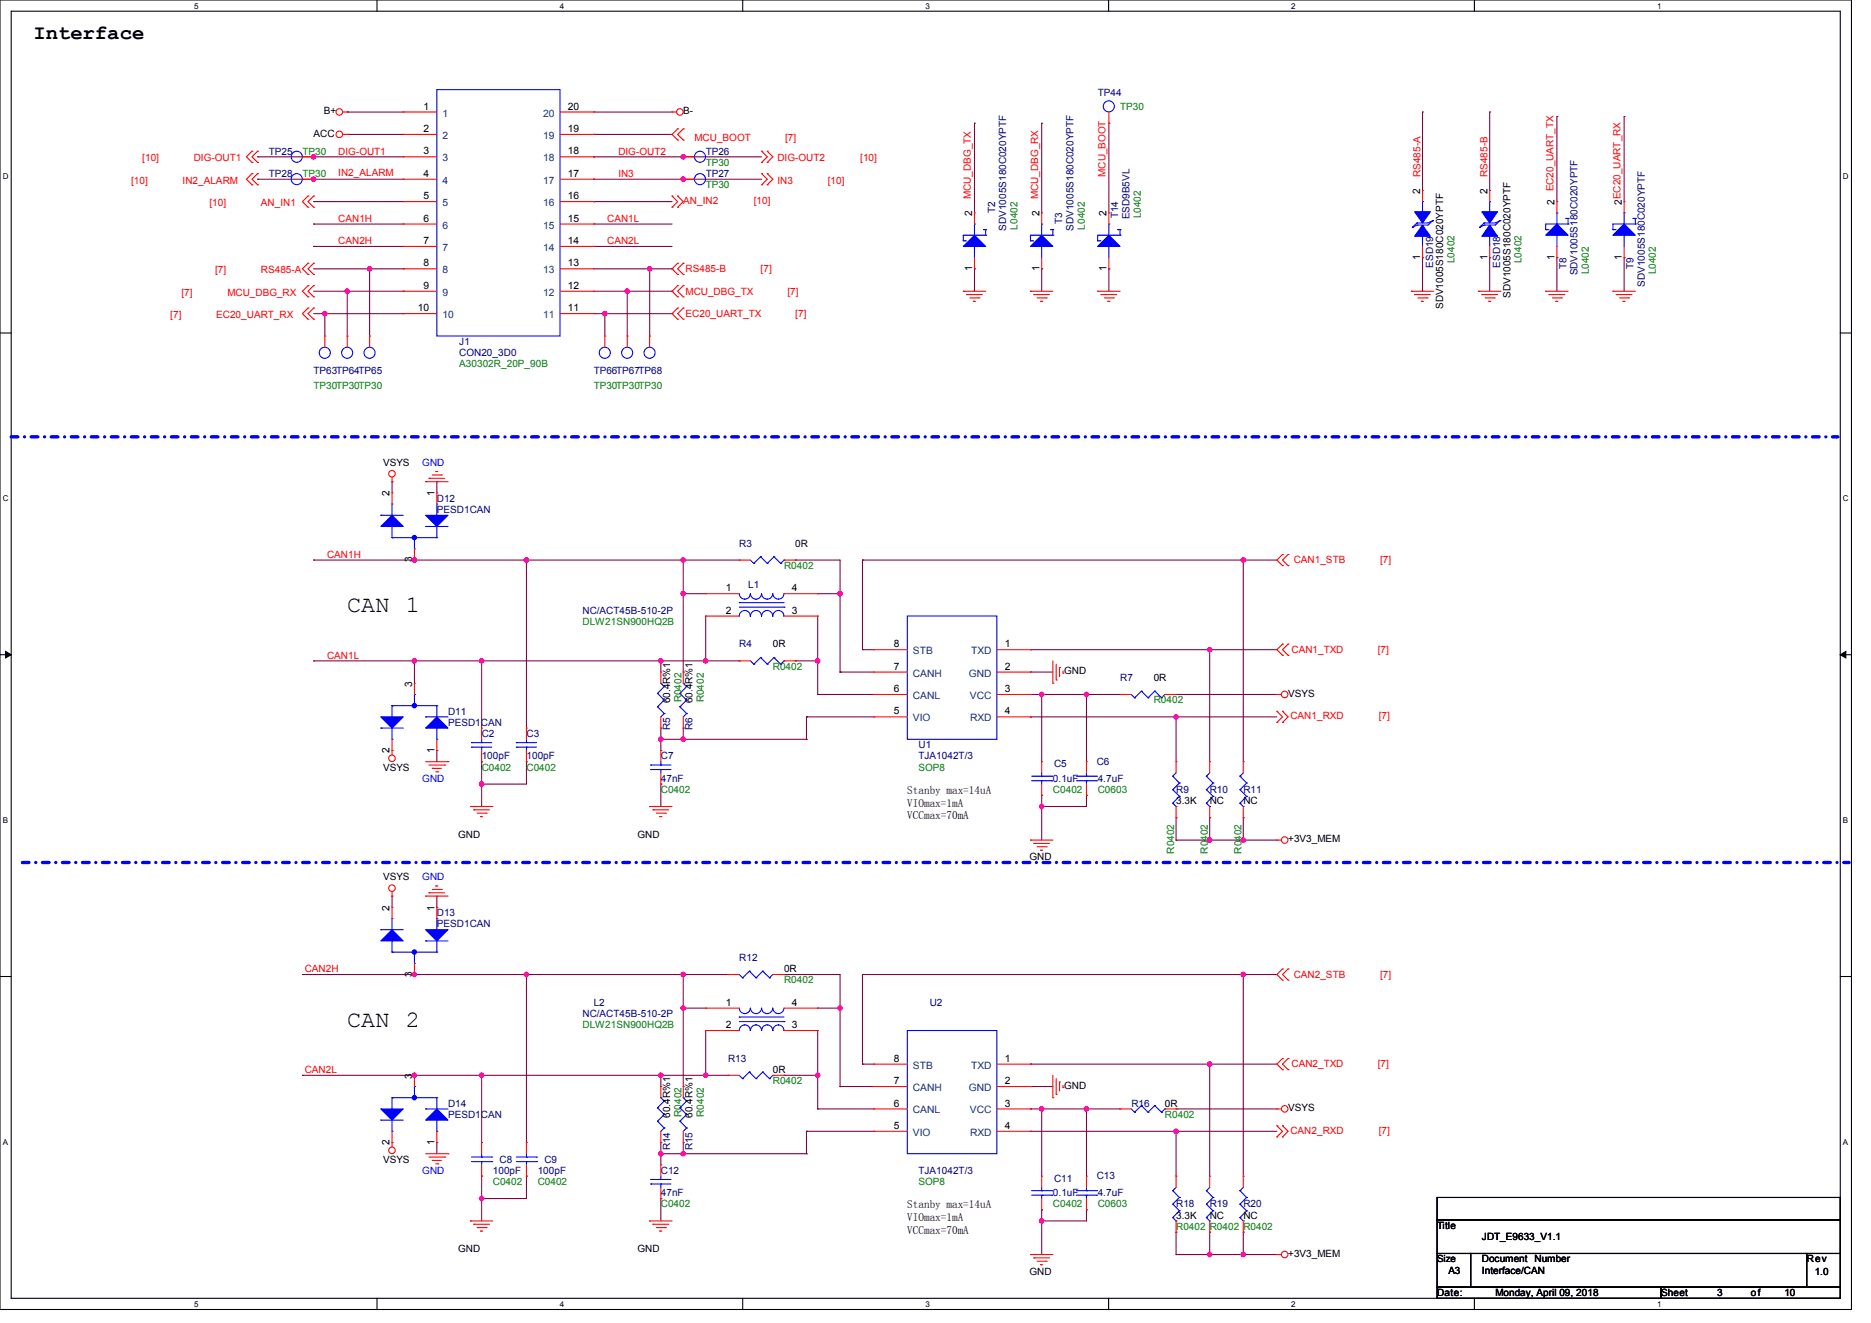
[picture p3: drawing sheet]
<svg xmlns="http://www.w3.org/2000/svg" width="297mm" height="210mm" viewBox="0 0 297 210" stroke-linecap="round" stroke-linejoin="round" font-family="sans-serif">
<path d="M0 0h293.9v207.9h-293.9zM1.8 1.8h290.3v204.3h-290.3z" fill="none" stroke="#000" stroke-width=".17"/>
<g fill="#fff">
<path d="M30.8 .2h.7v1.4h-.7z"/>
<path d="M30.8 206.3h.7v1.4h-.7z"/>
</g>
<path d="M59.8 0v1.8M59.8 206.1v1.8" fill="none" stroke="#000" stroke-width=".17"/>
<g fill="#fff">
<path d="M88.9 .2h.7v1.4h-.7z"/>
<path d="M88.9 206.3h.7v1.4h-.7z"/>
</g>
<path d="M117.9 0v1.8M117.9 206.1v1.8" fill="none" stroke="#000" stroke-width=".17"/>
<g fill="#fff">
<path d="M146.9 .2h.7v1.4h-.7z"/>
<path d="M146.9 206.3h.7v1.4h-.7z"/>
</g>
<path d="M176 0v1.8M176 206.1v1.8" fill="none" stroke="#000" stroke-width=".17"/>
<g fill="#fff">
<path d="M205 .2h.7v1.4h-.7z"/>
<path d="M205 206.3h.7v1.4h-.7z"/>
</g>
<path d="M234 0v1.8M234 206.1v1.8" fill="none" stroke="#000" stroke-width=".17"/>
<g fill="#fff">
<path d="M263.1 .2h.7v1.4h-.7z"/>
<path d="M263.1 206.3h.7v1.4h-.7z"/>
<path d="M.4 27.3h1v1.4h-1z"/>
<path d="M292.6 27.3h.9v1.4h-.9z"/>
<path d="M.4 78.4h1v1.4h-1z"/>
<path d="M292.6 78.4h.9v1.4h-.9z"/>
</g>
<path d="M0 52.9h1.8M292.1 52.9h1.8" fill="none" stroke="#000" stroke-width=".17"/>
<g fill="#fff">
<path d="M.4 129.5h.9v1.4h-.9z"/>
<path d="M292.6 129.5h.8v1.4h-.8z"/>
</g>
<path d="M0 103.9h1.8M292.1 103.9h1.8" fill="none" stroke="#000" stroke-width=".17"/>
<path d="M.9 103.4l.9 .5-.9 .5zM292.1 103.9l.9-.5v1z" fill="#000" stroke="#000" stroke-width=".16"/>
<g fill="#fff">
<path d="M.4 180.5h.9v1.4h-.9z"/>
<path d="M292.5 180.5h.9v1.4h-.9z"/>
</g>
<path d="M0 155h1.8M292.1 155h1.8" fill="none" stroke="#000" stroke-width=".17"/>
<path d="M3.6 136.9h289.8" fill="none" stroke="#00f" stroke-width=".53" stroke-dasharray="1.1 1.1 0 1.1"/>
<circle cx="293.4" cy="136.9" r=".26" fill="#00f" stroke-dasharray="1.1 1.1 0 1.1"/>
<path d="M1.8 69.3h289.8" fill="none" stroke="#00f" stroke-width=".53" stroke-dasharray="1.1 1.1 0 1.1"/>
<circle cx="291.6" cy="69.3" r=".26" fill="#00f" stroke-dasharray="1.1 1.1 0 1.1"/>
<g fill="none" stroke="#800040" stroke-width=".17">
<path d="M55.1 17.8h.1M55.1 17.8h8.9M94.2 17.8h.1M94.2 17.8h12.5M154.7 19.6h.1M154.7 19.6v14.2M165.4 19.6h.1M165.4 19.6v14.2M176 19.6h.1M176 19.6v14.2M225.8 17.8h.1M225.8 17.8v12.4"/>
<path d="M236.5 17.8h.1M236.5 17.8v12.4M247.1 18.5h.1M247.1 18.5v13.5M257.8 18.5h.1M257.8 18.5v13.5M40.9 24.9h.1M40.9 28.4h.1M40.9 24.9h23.1M40.9 28.4h23.1M49.8 35.6h.1M49.8 39.1h.1"/>
<path d="M49.8 24.9h.1M49.8 28.4h.1M49.8 32h.1M49.8 35.6h14.2M49.8 39.1h14.2M49.8 32h14.2M55.1 21.3h.1M55.1 21.3h8.9M94.2 21.3h.1M94.2 35.6h.1M94.2 39.1h.1M94.2 28.4h.1"/>
<path d="M94.2 24.9h.1M94.2 32h.1M94.2 21.3h12.5M94.2 35.6h12.5M94.2 39.1h12.5M94.2 24.9h26.7M94.2 28.4h26.7M94.2 32h12.5M108.5 24.9h.1M108.5 28.4h.1M49.8 46.2h14.2M49.8 49.8h14.2"/>
<path d="M49.8 42.7h14.2M51.6 49.8h.1M51.6 49.8v3.5M55.1 46.2h.1M55.1 46.2v7.1M58.7 42.7h.1M58.7 42.7v10.6M64 49.8h.1M64 46.2h.1M64 42.7h.1M94.2 46.2h12.5M94.2 49.8h12.5"/>
<path d="M94.2 42.7h12.5M96 49.8h.1M96 49.8v3.5M99.6 46.2h.1M99.6 46.2v7.1M103.1 42.7h.1M103.1 42.7v10.6M106.7 49.8h.1M106.7 46.2h.1M106.7 42.7h.1M154.7 42.7h.1M154.7 42.7v3.5"/>
<path d="M165.4 42.7h.1M165.4 42.7v3.5M176 42.7h.1M176 42.7v3.5M225.8 40.9h.1M225.8 40.9v5.3M236.5 40.9h.1M236.5 40.9v5.3M247.1 40.9h.1M247.1 40.9v5.3M257.8 40.9h.1M257.8 40.9v5.3"/>
<path d="M62.2 76.5h.1M62.2 76.5v1.7M69.3 76.5h.1M69.3 76.5v1.7M49.8 88.9h.1M49.8 88.9h67.5M65.8 88.9h.1M83.6 88.9h.1M83.6 88.9v26.7M108.5 88.9h.1M108.5 94.2h.1M108.5 88.9v17.8"/>
<path d="M108.5 94.2h3.5M112 97.8v7.1M126.2 88.9h.1M126.2 88.9h7.1v17.8M129.8 97.8v12.4M129.8 94.2h3.5M133.3 94.2h.1M136.9 88.9h.1M136.9 88.9h65.8M136.9 88.9v14.2M197.4 88.9h.1M197.4 88.9v32"/>
<path d="M49.8 104.9h.1M49.8 104.9h67.5M65.8 104.9h.1M65.8 104.9v3.6M69.3 119.1h.1M69.3 119.1v1.8M76.5 104.9h.1M76.5 104.9v10.7M104.9 104.9h.1M104.9 115.6h.1M104.9 117.3h.1M104.9 104.9v1.8"/>
<path d="M104.9 115.6v3.5M104.9 117.3h23.1M108.5 115.6h.1M108.5 106.7h.1M108.5 115.6v1.7M112 104.9h.1M117.3 104.9h.1M126.2 104.9h.1M126.2 104.9h3.6M128 113.8h.1M128 117.3h.1M128 113.8h10.7"/>
<path d="M128 113.8v3.5M129.8 110.2h.1M129.8 104.9h.1M129.8 110.2h8.9M133.3 106.7h.1M133.3 106.7h5.4M136.9 103.1h.1M136.9 103.1h1.8M163.6 106.7h.1M163.6 110.2h.1M163.6 113.8h.1M163.6 103.1h.1"/>
<path d="M163.6 110.2h14.2M163.6 106.7h3.5M163.6 103.1h39.1M163.6 113.8h39.1M165.4 110.2h.1M165.4 110.2v10.7M172.5 110.2h.1M172.5 110.2v10.7M186.7 110.2h.1M186.7 113.8h.1M186.7 110.2h16M186.7 113.8v7.1"/>
<path d="M192 103.1h.1M192 103.1v17.8M76.5 120.9h.1M76.5 124.5h.1M76.5 120.9v7.1M83.6 120.9h.1M83.6 120.9v3.6h-7.1M104.9 124.5h.1M104.9 124.5v3.5M165.4 126.2h.1M165.4 128h.1M165.4 126.2v7.1"/>
<path d="M172.5 126.2h.1M172.5 126.2v1.8h-7.1M186.7 129.8h.1M186.7 133.3h.1M186.7 129.8v3.5M186.7 133.3h16M192 129.8h.1M192 133.3h.1M192 129.8v3.5M197.4 129.8h.1M197.4 133.3h.1M197.4 129.8v3.5"/>
<path d="M48 154.7h.1M48 154.7h67.6M62.2 142.2h.1M62.2 142.2v1.8M65.8 154.7h.1M69.3 142.2h.1M69.3 142.2v1.8M83.6 154.7h.1M83.6 154.7v26.7M108.5 154.7h.1M108.5 154.7v17.8M124.5 154.7h.1"/>
<path d="M124.5 154.7h8.8v17.8M136.9 154.7h.1M136.9 154.7v14.2M136.9 154.7h65.8M197.4 154.7h.1M197.4 154.7v32M48 170.7h.1M48 170.7h67.6M65.8 170.7h.1M76.5 170.7h.1M76.5 170.7v10.7M104.9 170.7h.1"/>
<path d="M104.9 170.7v1.8M108.5 160h.1M108.5 172.5h.1M108.5 160h3.5M112 170.7h.1M112 163.6v7.1M115.6 170.7h.1M124.5 170.7h.1M124.5 170.7h5.3M128 179.6h.1M128 179.6h10.7M128 179.6v3.5"/>
<path d="M129.8 176h.1M129.8 170.7h.1M129.8 163.6v12.4M129.8 176h8.9M129.8 160h3.5M133.3 172.5h.1M133.3 160h.1M133.3 172.5h5.4M136.9 168.9h.1M136.9 168.9h1.8M163.6 172.5h.1M163.6 176h.1"/>
<path d="M163.6 179.6h.1M163.6 168.9h.1M163.6 179.6h39.1M163.6 176h14.2M163.6 172.5h3.5M163.6 168.9h39.1M165.4 176h.1M165.4 176v10.7M172.5 176h.1M172.5 176v10.7M186.7 176h.1M186.7 179.6h.1"/>
<path d="M186.7 179.6v7.1M186.7 176h16M192 168.9h.1M192 168.9v17.8M69.3 181.4h.1M69.3 181.4v1.7M76.5 186.7h.1M76.5 190.2h.1M76.5 186.7v7.1M83.6 186.7h.1M83.6 186.7v3.5h-7.1M104.9 190.2h.1"/>
<path d="M104.9 181.4h.1M104.9 183.1h.1M104.9 181.4v3.5M104.9 190.2v3.6M104.9 183.1h23.1M108.5 181.4h.1M108.5 181.4v1.7M128 183.1h.1M165.4 193.8h.1M165.4 192h.1M165.4 192v7.1M172.5 192h.1"/>
<path d="M172.5 192v1.8h-7.1M186.7 195.6h.1M186.7 199.1h.1M186.7 195.6v3.5M186.7 199.1h16M192 195.6h.1M192 199.1h.1M192 195.6v3.5M197.4 195.6h.1M197.4 199.1h.1M197.4 195.6v3.5"/>
</g>
<g fill="#f0f" stroke="#f0f" stroke-width=".17">
<circle cx="172.5" cy="110.2" r=".35"/>
<circle cx="165.3" cy="128" r=".35"/>
<circle cx="129.8" cy="104.9" r=".35"/>
<circle cx="65.8" cy="88.9" r=".35"/>
<circle cx="76.4" cy="104.9" r=".35"/>
<circle cx="83.6" cy="88.9" r=".35"/>
<circle cx="76.4" cy="124.4" r=".35"/>
<circle cx="186.7" cy="113.8" r=".35"/>
<circle cx="165.3" cy="110.2" r=".35"/>
<circle cx="192" cy="133.3" r=".35"/>
<circle cx="197.3" cy="133.3" r=".35"/>
<circle cx="83.6" cy="154.7" r=".35"/>
<circle cx="76.4" cy="190.2" r=".35"/>
<circle cx="133.3" cy="160" r=".35"/>
<circle cx="76.4" cy="170.7" r=".35"/>
<circle cx="65.8" cy="170.7" r=".35"/>
<circle cx="65.8" cy="154.7" r=".35"/>
<circle cx="197.3" cy="154.7" r=".35"/>
<circle cx="172.5" cy="176" r=".35"/>
<circle cx="165.3" cy="176" r=".35"/>
<circle cx="165.3" cy="193.8" r=".35"/>
<circle cx="186.7" cy="179.6" r=".35"/>
<circle cx="192" cy="199.1" r=".35"/>
<circle cx="197.3" cy="199.1" r=".35"/>
<circle cx="197.3" cy="88.9" r=".35"/>
<circle cx="192" cy="103.1" r=".35"/>
<circle cx="192" cy="168.9" r=".35"/>
<circle cx="104.9" cy="183.1" r=".35"/>
<circle cx="108.4" cy="154.7" r=".35"/>
<circle cx="108.4" cy="160" r=".35"/>
<circle cx="104.9" cy="117.3" r=".35"/>
<circle cx="104.9" cy="104.9" r=".35"/>
<circle cx="104.9" cy="170.7" r=".35"/>
<circle cx="112" cy="170.7" r=".35"/>
<circle cx="108.4" cy="88.9" r=".35"/>
<circle cx="112" cy="104.9" r=".35"/>
<circle cx="99.6" cy="46.2" r=".35"/>
<circle cx="133.3" cy="94.2" r=".35"/>
<circle cx="108.4" cy="94.2" r=".35"/>
<circle cx="129.8" cy="170.7" r=".35"/>
<circle cx="96" cy="49.8" r=".35"/>
<circle cx="49.8" cy="24.9" r=".35"/>
<circle cx="49.8" cy="28.4" r=".35"/>
<circle cx="58.7" cy="42.7" r=".35"/>
<circle cx="108.4" cy="24.9" r=".35"/>
<circle cx="108.4" cy="28.4" r=".35"/>
<circle cx="51.6" cy="49.8" r=".35"/>
<circle cx="55.1" cy="46.2" r=".35"/>
<circle cx="103.1" cy="42.7" r=".35"/>
<circle cx="108.4" cy="117.3" r=".35"/>
<circle cx="108.4" cy="183.1" r=".35"/>
<circle cx="65.8" cy="104.9" r=".35"/>
</g>
<g fill="none" stroke="#f00" stroke-width=".17">
<path d="M54.4 17.8h.7M55.1 17.8h.1M64 17.8h.1M64 17.8h5.3M88.9 17.8h5.3M94.2 17.8h.1M106.7 17.8h.1M106.7 17.8h.7M176 19.6h.1M176 17.8v1.8M40 27.6h.1M40 29.3h.1"/>
<path d="M40 24h.1M40 25.8h.1M40 27.6l-.9 .8 .9 .9M40 24l-.9 .9 .9 .9M40.9 27.6h.1M40.9 29.3h.1M40.9 24h.1M40.9 25.8h.1M40.9 27.6l-.9 .8 .9 .9M40.9 24l-.9 .9 .9 .9M48 28.4h1.8M48 24.9h1.8"/>
<path d="M48.9 31.1h.1M48.9 32.9h.1M48.9 31.1l-.9 .9 .9 .9M49.8 31.1h.1M49.8 32.9h.1M49.8 28.4h.1M49.8 24.9h.1M49.8 31.1l-.9 .9 .9 .9M54.4 21.3h.7M55.1 21.3h.1M64 21.3h.1M64 24.9h.1"/>
<path d="M64 28.4h.1M64 32h.1M64 35.6h.1M64 39.1h.1M64 21.3h5.3M64 28.4h5.3M64 24.9h5.3M64 32h5.3M64 35.6h5.3M64 39.1h5.3M88.9 21.3h5.3M88.9 28.4h5.3"/>
<path d="M88.9 24.9h5.3M88.9 32h5.3M88.9 35.6h5.3M88.9 39.1h5.3M94.2 39.1h.1M94.2 35.6h.1M94.2 32h.1M94.2 28.4h.1M94.2 24.9h.1M94.2 21.3h.1M106.7 32.9h.1M106.7 31.1h.1"/>
<path d="M106.7 31.1l.9 .9-.9 .9M107.6 32.9h.1M107.6 31.1h.1M107.6 20.4h.1M107.6 22.2h.1M107.6 31.1l.9 .9-.9 .9M107.6 20.4l-.9 .9 .9 .9M108.5 22.2h.1M108.5 20.4h.1M108.5 28.4h.1M108.5 24.9h.1M108.5 20.4l-.9 .9 .9 .9"/>
<path d="M108.5 28.4h1.7M108.5 24.9h1.7M120.9 24h.1M120.9 25.8h.1M120.9 27.6h.1M120.9 29.3h.1M120.9 27.6l.9 .8-.9 .9M120.9 24l.9 .9-.9 .9M121.8 24h.1M121.8 25.8h.1M121.8 27.6h.1M121.8 29.3h.1"/>
<path d="M121.8 24l.9 .9-.9 .9M121.8 27.6l.9 .8-.9 .9M154.7 33.8h.1M154.7 33.8v1.8M165.4 33.8h.1M165.4 33.8v1.8M176 33.8h.1M176 33.8v1.8M225.8 30.2h.1M225.8 30.2v1.8M225.8 39.1v1.8M236.5 30.2h.1"/>
<path d="M236.5 30.2v1.8M236.5 39.1v1.8M247.1 32h.1M247.1 32v1.8M247.1 39.1v1.8M257.8 32h.1M257.8 32v1.8M257.8 39.1v1.8M48.9 48.9h.1M48.9 50.7h.1M48.9 45.3h.1M48.9 47.1h.1"/>
<path d="M48.9 41.8h.1M48.9 43.6h.1M48.9 48.9l-.9 .9 .9 .9M48.9 45.3l-.9 .9 .9 .9M48.9 41.8l-.9 .9 .9 .9M49.8 48.9h.1M49.8 50.7h.1M49.8 45.3h.1M49.8 47.1h.1M49.8 41.8h.1M49.8 43.6h.1M49.8 48.9l-.9 .9 .9 .9"/>
<path d="M49.8 45.3l-.9 .9 .9 .9M49.8 41.8l-.9 .9 .9 .9M51.6 53.3h.1M51.6 53.3v1.8M55.1 53.3h.1M55.1 53.3v1.8M58.7 53.3h.1M58.7 53.3v1.8M64 42.7h.1M64 46.2h.1M64 49.8h.1M64 46.2h5.3"/>
<path d="M64 42.7h5.3M64 49.8h5.3M88.9 46.2h5.3M88.9 42.7h5.3M88.9 49.8h5.3M94.2 49.8h.1M94.2 46.2h.1M94.2 42.7h.1M96 53.3h.1M96 53.3v1.8M99.6 53.3h.1M99.6 53.3v1.8"/>
<path d="M103.1 53.3h.1M103.1 53.3v1.8M107.6 48.9h.1M107.6 50.7h.1M107.6 45.3h.1M107.6 47.1h.1M107.6 41.8h.1M107.6 43.6h.1M107.6 48.9l-.9 .9 .9 .9M107.6 45.3l-.9 .9 .9 .9M107.6 41.8l-.9 .9 .9 .9M108.5 50.7h.1"/>
<path d="M108.5 48.9h.1M108.5 47.1h.1M108.5 45.3h.1M108.5 43.6h.1M108.5 41.8h.1M108.5 48.9l-.9 .9 .9 .9M108.5 45.3l-.9 .9 .9 .9M108.5 41.8l-.9 .9 .9 .9M152.9 46.2h.1M152.9 46.2h3.6M153.4 46.8h.1M153.4 46.8h2.5"/>
<path d="M154 47.3h1.4M154.5 47.8h.1M154.5 47.8h.4M154.7 42.7h.1M154.7 40.9v1.8M155.4 47.3h.1M163.6 46.2h.1M163.6 46.2h3.5M164.1 46.8h.1M164.1 46.8h2.5M164.6 47.3h1.5M165.2 47.8h.1"/>
<path d="M165.2 47.8h.3M165.4 42.7h.1M165.4 40.9v1.8M166.1 47.3h.1M174.2 46.2h.1M174.2 46.2h3.6M174.8 46.8h.1M174.8 46.8h2.5M175.3 47.3h1.4M175.9 47.8h.1M175.9 47.8h.3M176 42.7h.1"/>
<path d="M176 40.9v1.8M176.7 47.3h.1M224 46.2h.1M224 46.2h3.6M224.6 46.8h.1M224.6 46.8h2.5M225.1 47.3h1.4M225.6 47.8h.1M225.6 47.8h.4M225.8 40.9h.1M226.5 47.3h.1M234.7 46.2h.1"/>
<path d="M234.7 46.2h3.6M235.2 46.8h.1M235.2 46.8h2.5M235.8 47.3h1.4M236.3 47.8h.1M236.3 47.8h.3M236.5 40.9h.1M237.2 47.3h.1M245.4 46.2h.1M245.4 46.2h3.5M245.9 46.8h.1M245.9 46.8h2.5"/>
<path d="M246.4 47.3h1.5M247 47.8h.1M247 47.8h.3M247.1 40.9h.1M247.9 47.3h.1M256 46.2h.1M256 46.2h3.6M256.6 46.8h.1M256.6 46.8h2.5M257.1 47.3h1.4M257.6 47.8h.1M257.6 47.8h.4"/>
<path d="M257.8 40.9h.1M258.5 47.3h.1M62.2 76.5h.1M62.2 78.2h.1M62.2 75.7v.8M62.2 78.2v1.8M67.6 76.5h.1M67.6 76.5h3.5M68.1 75.9h.1M68.1 75.9h2.5M68.6 75.4h1.5M69.2 74.8h.1"/>
<path d="M69.2 74.8h.3M69.3 78.2h.1M69.3 78.2v1.8M70.1 75.4h.1M65.8 88.9h.1M65.8 87.1v1.8M112 94.2h.1M112 97.8h.1M112 94.2h5.3M112 97.8h5.3M117.3 88.9h.1M117.3 88.9h1.8"/>
<path d="M124.5 88.9h1.7M124.5 94.2h5.3M124.5 97.8h5.3M126.2 88.9h.1M129.8 97.8h.1M129.8 94.2h.1M203.6 88h.1M203.6 89.8h.1M203.6 88l-.9 .9 .9 .9M204.5 89.8h.1M204.5 88h.1M204.5 88l-.9 .9 .9 .9"/>
<path d="M62.2 119.1h.1M62.2 117.3v2.5M65.8 108.5h.1M65.8 108.5v1.7M69.3 119.1h.1M69.3 117.3v1.8M76.5 115.6h.1M76.5 115.6v1.7M76.5 119.1v1.8M83.6 115.6h.1M83.6 115.6v1.7M83.6 119.1v1.8"/>
<path d="M104.9 119.1h.1M104.9 115.6h.1M104.9 106.7h.1M104.9 106.7v1.8M104.9 113.8v1.8M104.9 119.1v1.8M108.5 115.6h.1M108.5 106.7h.1M108.5 106.7v1.8M108.5 113.8v1.8M117.3 104.9h.1M117.3 104.9h1.8"/>
<path d="M124.5 104.9h1.7M126.2 104.9h.1M138.7 103.1h.1M138.7 106.7h.1M138.7 110.2h.1M138.7 113.8h.1M138.7 110.2h5.3M138.7 103.1h5.3M138.7 106.7h5.3M138.7 113.8h5.3M158.2 110.2h5.4M158.2 103.1h5.4"/>
<path d="M158.2 106.7h5.4M158.2 113.8h5.4M163.6 103.1h.1M163.6 106.7h.1M163.6 110.2h.1M163.6 113.8h.1M167.1 108.5h.1M167.1 104.9v3.6M167.7 107.9h.1M167.7 105.4v2.5M168.2 106h.1M168.2 106v1.4"/>
<path d="M168.7 106.8h.1M168.7 106.5v.3M177.8 110.2h.1M177.8 110.2h1.8M184.9 110.2h1.8M186.7 110.2h.1M202.7 110.2h.1M202.7 114.7h.1M202.7 112.9h.1M202.7 110.2h.7M202.7 112.9l.9 .9-.9 .9M203.6 102.2h.1"/>
<path d="M203.6 104h.1M203.6 114.7h.1M203.6 112.9h.1M203.6 102.2l-.9 .9 .9 .9M203.6 112.9l.9 .9-.9 .9M204.5 104h.1M204.5 102.2h.1M204.5 102.2l-.9 .9 .9 .9M67.6 120.9h3.5M68.1 121.4h2.5M68.6 122h.1M68.6 122h1.5"/>
<path d="M69.2 122.5h.3M69.5 122.5h.1M70.6 121.4h.1M71.1 120.9h.1M74.7 128h.1M74.7 128h3.5M75.2 128.5h.1M75.2 128.5h2.5M75.7 129.1h1.5M76.3 129.6h.1M76.3 129.6h.3M76.5 120.9h.1"/>
<path d="M77.2 129.1h.1M83.6 120.9h.1M103.1 128h.1M103.1 128h3.6M103.7 128.5h.1M103.7 128.5h2.5M104.2 129.1h1.4M104.7 129.6h.1M104.7 129.6h.4M104.9 124.5h.1M104.9 122.7v1.8M105.6 129.1h.1"/>
<path d="M163.6 133.3h.1M163.6 133.3h3.5M164.1 133.9h.1M164.1 133.9h2.5M164.6 134.4h1.5M165.2 135h.1M165.2 135h.3M165.4 120.9h.1M165.4 126.2h.1M165.4 120.9v1.8M165.4 124.5v1.7M166.1 134.4h.1"/>
<path d="M172.5 120.9h.1M172.5 126.2h.1M172.5 120.9v1.8M172.5 124.5v1.7M186.7 120.9h.1M186.7 129.8h.1M186.7 120.9v1.8M186.7 128v1.8M192 120.9h.1M192 129.8h.1M192 120.9v1.8M192 128v1.8"/>
<path d="M197.4 120.9h.1M197.4 129.8h.1M197.4 120.9v1.8M197.4 128v1.8M202.7 133.3h.1M202.7 133.3h.7M62.2 142.2h.1M62.2 144h.1M62.2 141.5v.7M62.2 144v1.8M65.8 154.7h.1M65.8 152.9v1.8"/>
<path d="M67.6 142.2h.1M67.6 142.2h3.5M68.1 141.7h.1M68.1 141.7h2.5M68.6 141.2h1.5M69.2 140.6h.1M69.2 140.6h.3M69.3 144h.1M69.3 144v1.8M70.1 141.2h.1M115.6 154.7h.1M115.6 154.7h1.7"/>
<path d="M122.7 154.7h1.8M124.5 154.7h.1M203.6 153.8h.1M203.6 155.6h.1M203.6 153.8l-.9 .9 .9 .9M204.5 155.6h.1M204.5 153.8h.1M204.5 153.8l-.9 .9 .9 .9M62.2 179.6v2.5M65.8 170.7h.1M65.8 170.7v1.8M69.3 179.6v1.8"/>
<path d="M104.9 172.5h.1M104.9 172.5v1.7M104.9 179.6v1.8M108.5 172.5h.1M108.5 172.5v1.7M108.5 179.6v1.8M112 160h.1M112 163.6h.1M112 160h5.3M112 163.6h5.3M115.6 170.7h.1M115.6 170.7h1.7"/>
<path d="M122.7 170.7h1.8M124.5 170.7h.1M124.5 160h5.3M124.5 163.6h5.3M129.8 163.6h.1M129.8 160h.1M138.7 168.9h.1M138.7 172.5h.1M138.7 176h.1M138.7 179.6h.1M138.7 176h5.3M138.7 168.9h5.3"/>
<path d="M138.7 172.5h5.3M138.7 179.6h5.3M158.2 176h5.4M158.2 168.9h5.4M158.2 172.5h5.4M158.2 179.6h5.4M163.6 168.9h.1M163.6 172.5h.1M163.6 176h.1M163.6 179.6h.1M167.1 174.2h.1M167.1 170.7v3.5"/>
<path d="M167.7 173.7h.1M167.7 171.2v2.5M168.2 171.7h.1M168.2 171.7v1.5M168.7 172.6h.1M168.7 172.3v.3M177.8 176h.1M177.8 176h1.8M184.9 176h1.8M186.7 176h.1M202.7 176h.1M202.7 178.7h.1"/>
<path d="M202.7 176h.7M202.7 178.7l.9 .9-.9 .9M203.6 168h.1M203.6 169.8h.1M203.6 178.7h.1M203.6 168l-.9 .9 .9 .9M203.6 178.7l.9 .9-.9 .9M204.5 169.8h.1M204.5 168h.1M204.5 168l-.9 .9 .9 .9M62.2 181.4h.1M67.6 183.1h3.5"/>
<path d="M68.1 183.7h2.5M68.6 184.2h.1M68.6 184.2h1.5M69.2 184.7h.3M69.3 181.4h.1M69.5 184.7h.1M70.6 183.7h.1M71.1 183.1h.1M74.7 193.8h.1M74.7 193.8h3.5M75.2 194.3h.1M75.2 194.3h2.5"/>
<path d="M75.7 194.9h1.5M76.3 195.4h.1M76.3 195.4h.3M76.5 181.4h.1M76.5 186.7h.1M76.5 181.4v1.7M76.5 184.9v1.8M77.2 194.9h.1M83.6 181.4h.1M83.6 186.7h.1M83.6 181.4v1.7M83.6 184.9v1.8"/>
<path d="M103.1 193.8h.1M103.1 193.8h3.6M103.7 194.3h.1M103.7 194.3h2.5M104.2 194.9h1.4M104.7 195.4h.1M104.7 195.4h.4M104.9 181.4h.1M104.9 190.2h.1M104.9 184.9h.1M104.9 184.9v1.8M104.9 188.5v1.7"/>
<path d="M105.6 194.9h.1M108.5 181.4h.1M163.6 199.1h.1M163.6 199.1h3.5M164.1 199.7h.1M164.1 199.7h2.5M165.4 186.7h.1M165.4 192h.1M165.4 186.7v1.8M165.4 190.2v1.8M172.5 186.7h.1M172.5 192h.1"/>
<path d="M172.5 186.7v1.8M172.5 190.2v1.8M186.7 186.7h.1M186.7 195.6h.1M186.7 186.7v1.8M186.7 193.8v1.8M192 186.7h.1M192 195.6h.1M192 186.7v1.8M192 193.8v1.8M197.4 186.7h.1M197.4 195.6h.1"/>
<path d="M197.4 186.7v1.8M197.4 193.8v1.8M202.7 199.1h.1M202.7 180.5h.1M202.7 199.1h.7M203.6 180.5h.1M164.6 200.2h1.5M165.2 200.7h.1M165.2 200.7h.3M166.1 200.2h.1"/>
<circle cx="53.9" cy="17.8" r=".52"/>
<circle cx="107.9" cy="17.8" r=".52"/>
<circle cx="53.9" cy="21.3" r=".52"/>
<circle cx="62.2" cy="75.2" r=".52"/>
<circle cx="203.9" cy="110.2" r=".52"/>
<circle cx="62.2" cy="120.4" r=".52"/>
<circle cx="203.9" cy="133.3" r=".52"/>
<circle cx="62.2" cy="141" r=".52"/>
<circle cx="203.9" cy="176" r=".52"/>
<circle cx="62.2" cy="182.6" r=".52"/>
<circle cx="203.9" cy="199.1" r=".52"/>
</g>
<path d="M228.1 190.1h64v3.5h-64zM228.1 193.6h64v5.4h-64zM228.1 199h5.3v5.3h-5.3zM233.4 199h53.4v5.3h-53.4zM286.8 199h5.3v5.3h-5.3zM228.1 204.3h35.6v1.8h-35.6zM263.7 204.3h28.4v1.8h-28.4z" fill="none" stroke="#000" stroke-width=".17"/>
<g fill="none" stroke="#00f" stroke-width=".17">
<path d="M69.3 14.2h19.6v39.1h-19.6zM152.9 38.2h.1M152.9 38.2h.4M153.3 38.2h.1M154.7 39.1h.1M154.7 35.6h.1M154.7 35.6v1.7M154.7 39.1v1.8M156.1 36.4h.1M156.1 36.4h.4M156.5 37.3h.1M156.5 36.4h.1"/>
<path d="M156.5 37.3h-3.6v.9M156.5 36.4v.9M163.6 38.2h.1M163.6 38.2h.3M163.9 38.2h.1M165.4 39.1h.1M165.4 35.6h.1M165.4 35.6v1.7M165.4 39.1v1.8M166.8 36.4h.1M166.8 36.4h.3M167.1 37.3h.1"/>
<path d="M167.1 36.4h.1M167.1 37.3h-3.5v.9M167.1 36.4v.9M174.2 38.2h.1M174.2 38.2h.4M174.6 38.2h.1M176 39.1h.1M176 35.6h.1M176 35.6v1.7M176 39.1v1.8M177.4 36.4h.1M177.4 36.4h.4"/>
<path d="M177.8 37.3h.1M177.8 36.4h.1M177.8 37.3h-3.6v.9M177.8 36.4v.9M224.2 36.1h.1M224.9 35.4h.1M224.9 35.7h.1M224.9 35.4l-.7 .7M224.9 35.7l-.7 .4M225.8 37.3h.1M225.8 32h.1M225.8 32v1.8"/>
<path d="M225.8 37.3v1.8M227.4 35h.1M227.4 35l-.7 .4h-1.8M227.4 35l-.7 .7h-1.8M234.9 36.1h.1M235.6 35.4h.1M235.6 35.7h.1M235.6 35.4l-.7 .7M235.6 35.7l-.7 .4M236.5 37.3h.1M236.5 32h.1M236.5 32v1.8"/>
<path d="M236.5 37.3v1.8M238.1 35h.1M238.1 35l-.7 .4h-1.8M238.1 35l-.7 .7h-1.8M245.4 36.4h.1M245.4 36.4h.3M245.7 36.4h.1M247.1 37.3h.1M247.1 33.8h.1M247.1 33.8v1.8M247.1 37.3v1.8M248.6 34.7h.1"/>
<path d="M248.6 34.7h.3M248.9 35.6h.1M248.9 34.7h.1M248.9 35.6h-3.5v.8M248.9 34.7v.9M256 36.4h.1M256 36.4h.4M256.4 36.4h.1M257.8 37.3h.1M257.8 33.8h.1M257.8 33.8v1.8M257.8 37.3v1.8"/>
<path d="M259.2 34.7h.1M259.2 34.7h.4M259.6 35.6h.1M259.6 34.7h.1M259.6 35.6h-3.6v.8M259.6 34.7v.9M60.5 81.8h.1M60.5 81.8h3.5M62.2 85.3h.1M62.2 80h.1M62.2 80v1.8M62.2 83.6v1.7"/>
<path d="M62.2 85.3h7.1M65.8 87.1h.1M65.8 85.3v1.8M67.6 83.6h.1M67.6 83.6h3.5M69.3 85.3h.1M69.3 80h.1M69.3 80v1.8M69.3 83.6v1.7M117.3 97.8a.88 .88 0 0 1 .9-.9 .88 .88 0 0 1 .9 .9M117.3 94.2a.88 .88 0 0 0 .9 .9 .88 .88 0 0 0 .9-.9M117.3 95.7h.1"/>
<path d="M117.3 96.4h7.2M117.3 95.7h7.2M119.1 97.8a.88 .88 0 0 1 .9-.9 .88 .88 0 0 1 .9 .9M119.1 94.2a.88 .88 0 0 0 .9 .9 .88 .88 0 0 0 .9-.9M119.1 88.9l.6 .5M119.7 89.4h.1M120.7 88.4h.1M120.7 88.4l-1 1M120.7 88.4l1.1 1M120.9 97.8a.88 .88 0 0 1 .9-.9 .88 .88 0 0 1 .9 .9 .88 .88 0 0 1 .9-.9 .88 .88 0 0 1 .8 .9M120.9 94.2a.88 .88 0 0 0 .9 .9 .88 .88 0 0 0 .9-.9 .92 .92 0 0 0 .9 .9 .88 .88 0 0 0 .8-.9M121.8 89.4h.1"/>
<path d="M122.9 88.4h.1M122.9 88.4l-1.1 1M122.9 88.4l1 1M123.9 89.4h.1M124.5 88.9h.1M124.5 96.4h.1M124.5 88.9l-.6 .5M144 97.8h14.2v19.5h-14.2zM60.5 115.6h.1M60.5 115.6h3.5M62.2 112h.1M62.2 117.3h.1"/>
<path d="M62.2 112v1.8M62.2 115.6v1.7M62.2 112h7.1M65.8 110.2h.1M65.8 110.2v1.8M67.6 113.8h.1M67.6 113.8h3.5M69.3 112h.1M69.3 117.3h.1M69.3 112v1.8M69.3 115.6v1.7M74.8 117.9h.1"/>
<path d="M74.8 118.6h.1M74.8 117.9h3.3M74.8 118.6h3.3M76.5 117.9h.1M76.5 118.6h.1M76.5 117.3v.6M76.5 118.6v.5M82 117.9h.1M82 118.6h.1M82 117.9h3.2M82 118.6h3.2M83.6 117.9h.1"/>
<path d="M83.6 118.6h.1M83.6 117.3v.6M83.6 118.6v.5M104.4 112.2h.1M104.4 110.1h.1M104.4 112.2l1 1.1M104.4 110.1l1 1M104.9 108.5h.1M104.9 108.5l.5 .5M105.4 113.3h.1M105.4 111.1h.1M105.4 109h.1"/>
<path d="M105.4 113.3l-.5 .5M105.4 111.1l-1 1.1M105.4 109l-1 1.1M107.9 112.2h.1M107.9 110.1h.1M107.9 112.2l1.1 1.1M107.9 110.1l1.1 1M108.5 108.5h.1M108.5 108.5l.5 .5M109 113.3h.1M109 111.1h.1M109 109h.1"/>
<path d="M109 113.3l-.5 .5M109 111.1l-1.1 1.1M109 109l-1.1 1.1M119.1 104.9l.6 .5M119.7 105.4h.1M120.7 104.4h.1M120.7 104.4l-1 1M120.7 104.4l1.1 1M121.8 105.4h.1M122.9 104.4h.1M122.9 104.4l-1.1 1M122.9 104.4l1 1"/>
<path d="M123.9 105.4h.1M124.5 104.9h.1M124.5 104.9l-.6 .5M179.6 110.2l.5 .6M180.1 110.8h.1M181.2 109.7h.1M181.2 109.7l1 1.1M181.2 109.7l-1.1 1.1M182.2 110.8h.1M183.3 109.7h.1M183.3 109.7l-1.1 1.1M183.3 109.7l1.1 1.1"/>
<path d="M184.4 110.8h.1M184.9 110.2h.1M184.9 110.2l-.5 .6M103.3 121.4h.1M103.3 122.2h.1M103.3 121.4h3.2M103.3 122.2h3.2M104.9 121.4h.1M104.9 122.2h.1M104.9 120.9v.5M104.9 122.2v.5M163.7 123.9h3.3"/>
<path d="M163.7 123.2h3.3M165.4 123.9h.1M165.4 123.2h.1M165.4 122.7v.5M165.4 123.9v.6M167 123.9h.1M167 123.2h.1M170.9 123.9h3.2M170.9 123.2h3.2M172.5 123.9h.1M172.5 123.2h.1M172.5 122.7v.5"/>
<path d="M172.5 123.9v.6M174.1 123.9h.1M174.1 123.2h.1M186.2 123.2h.1M186.2 125.3h.1M186.2 127.5h.1M186.2 123.2l1 1.1M186.2 125.3l1 1.1M186.2 127.5l.5 .5M186.7 128h.1M186.7 122.7l-.5 .5M187.2 124.3h.1"/>
<path d="M187.2 126.4h.1M187.2 124.3l-1 1M187.2 126.4l-1 1.1M191.5 123.2h.1M191.5 125.3h.1M191.5 127.5h.1M191.5 123.2l1.1 1.1M191.5 125.3l1.1 1.1M191.5 127.5l.5 .5M192 128h.1M192 122.7l-.5 .5M192.6 124.3h.1"/>
<path d="M192.6 126.4h.1M192.6 124.3l-1.1 1M192.6 126.4l-1.1 1.1M196.8 123.2h.1M196.8 125.3h.1M196.8 127.5h.1M196.8 123.2l1.1 1.1M196.8 125.3l1.1 1.1M196.8 127.5l.6 .5M197.4 128h.1M197.4 122.7l-.6 .5M197.9 124.3h.1"/>
<path d="M197.9 126.4h.1M197.9 124.3l-1.1 1M197.9 126.4l-1.1 1.1M60.5 147.6h.1M60.5 147.6h3.5M62.2 151.1h.1M62.2 145.8h.1M62.2 145.8v1.8M62.2 149.4v1.7M62.2 151.1h7.1M65.8 152.9h.1M65.8 151.1v1.8"/>
<path d="M67.6 149.4h.1M67.6 149.4h3.5M69.3 151.1h.1M69.3 145.8h.1M69.3 145.8v1.8M69.3 149.4v1.7M117.3 154.7l.6 .5M117.9 155.2h.1M119 154.2h.1M119 154.2l-1.1 1M119 154.2l1 1M120 155.2h.1"/>
<path d="M121.1 154.2h.1M121.1 154.2l-1.1 1M121.1 154.2l1.1 1M122.2 155.2h.1M122.7 154.7h.1M122.7 154.7l-.5 .5M60.5 177.8h.1M60.5 177.8h3.5M62.2 174.2h.1M62.2 179.6h.1M62.2 174.2v1.8M62.2 177.8v1.8"/>
<path d="M62.2 174.2h7.1M65.8 172.5h.1M65.8 172.5v1.7M67.6 176h.1M67.6 176h3.5M69.3 174.2h.1M69.3 179.6h.1M69.3 174.2v1.8M69.3 177.8v1.8M104.4 178h.1M104.4 175.9h.1M104.4 178l1 1"/>
<path d="M104.4 175.9l1 1M104.9 174.2h.1M104.9 174.2l.5 .6M105.4 179h.1M105.4 176.9h.1M105.4 174.8h.1M105.4 179l-.5 .6M105.4 176.9l-1 1.1M105.4 174.8l-1 1.1M107.9 178h.1M107.9 175.9h.1M107.9 178l1.1 1"/>
<path d="M107.9 175.9l1.1 1M108.5 174.2h.1M108.5 174.2l.5 .6M109 179h.1M109 176.9h.1M109 174.8h.1M109 179l-.5 .6M109 176.9l-1.1 1.1M109 174.8l-1.1 1.1M117.3 163.6a.88 .88 0 0 1 .9-.9 .88 .88 0 0 1 .9 .9M117.3 160a.88 .88 0 0 0 .9 .9 .88 .88 0 0 0 .9-.9M117.3 161.4h.1"/>
<path d="M117.3 170.7l.6 .5M117.3 162.2h7.2M117.3 161.4h7.2M117.9 171.2h.1M119 170.2h.1M119 170.2l-1.1 1M119 170.2l1 1M119.1 163.6a.88 .88 0 0 1 .9-.9 .88 .88 0 0 1 .9 .9M119.1 160a.88 .88 0 0 0 .9 .9 .88 .88 0 0 0 .9-.9M120 171.2h.1M120.9 163.6a.88 .88 0 0 1 .9-.9 .88 .88 0 0 1 .9 .9 .88 .88 0 0 1 .9-.9 .88 .88 0 0 1 .8 .9M120.9 160a.88 .88 0 0 0 .9 .9 .88 .88 0 0 0 .9-.9 .92 .92 0 0 0 .9 .9 .88 .88 0 0 0 .8-.9"/>
<path d="M121.1 170.2h.1M121.1 170.2l-1.1 1M121.1 170.2l1.1 1M122.2 171.2h.1M122.7 170.7h.1M122.7 170.7l-.5 .5M124.5 162.2h.1M144 163.6h14.2v19.5h-14.2zM179.6 176l.5 .6M180.1 176.6h.1M181.2 175.5h.1M181.2 175.5l-1.1 1.1"/>
<path d="M181.2 175.5l1 1.1M182.2 176.6h.1M183.3 175.5h.1M183.3 175.5l-1.1 1.1M183.3 175.5l1.1 1.1M184.4 176.6h.1M184.9 176h.1M184.9 176l-.5 .6M74.8 184.4h3.3M74.8 183.7h3.3M76.5 184.4h.1M76.5 183.7h.1"/>
<path d="M76.5 183.1v.6M76.5 184.4v.5M78.1 184.4h.1M78.1 183.7h.1M82 184.4h3.2M82 183.7h3.2M83.6 184.4h.1M83.6 183.7h.1M83.6 183.1v.6M83.6 184.4v.5M85.2 184.4h.1M85.2 183.7h.1"/>
<path d="M103.3 187.2h.1M103.3 187.9h.1M103.3 187.2h3.2M103.3 187.9h3.2M104.9 187.2h.1M104.9 187.9h.1M104.9 186.7v.5M104.9 187.9v.6M163.7 189.7h3.3M163.7 189h3.3M165.4 189.7h.1M165.4 189h.1"/>
<path d="M165.4 188.5v.5M165.4 189.7v.5M167 189.7h.1M167 189h.1M170.9 189.7h3.2M170.9 189h3.2M172.5 189.7h.1M172.5 189h.1M172.5 188.5v.5M172.5 189.7v.5M174.1 189.7h.1M174.1 189h.1"/>
<path d="M186.2 189h.1M186.2 191.1h.1M186.2 193.3h.1M186.2 189l1 1.1M186.2 191.1l1 1.1M186.2 193.3l.5 .5M186.7 193.8h.1M186.7 188.5l-.5 .5M187.2 190.1h.1M187.2 192.2h.1M187.2 190.1l-1 1M187.2 192.2l-1 1.1"/>
<path d="M191.5 189h.1M191.5 191.1h.1M191.5 193.3h.1M191.5 189l1.1 1.1M191.5 191.1l1.1 1.1M191.5 193.3l.5 .5M192 193.8h.1M192 188.5l-.5 .5M192.6 190.1h.1M192.6 192.2h.1M192.6 190.1l-1.1 1M192.6 192.2l-1.1 1.1"/>
<path d="M196.8 189h.1M196.8 191.1h.1M196.8 193.3h.1M196.8 193.3l.6 .5M196.8 189l1.1 1.1M196.8 191.1l1.1 1.1M197.4 193.8h.1M197.4 188.5l-.6 .5M197.9 190.1h.1M197.9 192.2h.1M197.9 190.1l-1.1 1M197.9 192.2l-1.1 1.1"/>
<circle cx="176" cy="16.9" r=".88"/>
<circle cx="47.1" cy="24.9" r=".88"/>
<circle cx="47.1" cy="28.4" r=".88"/>
<circle cx="111.1" cy="24.9" r=".88"/>
<circle cx="111.1" cy="28.4" r=".88"/>
<circle cx="51.6" cy="56" r=".88"/>
<circle cx="55.1" cy="56" r=".88"/>
<circle cx="58.7" cy="56" r=".88"/>
<circle cx="96" cy="56" r=".88"/>
<circle cx="99.6" cy="56" r=".88"/>
<circle cx="103.1" cy="56" r=".88"/>
</g>
<g fill="#00f" stroke="#00f" stroke-width=".17">
<path d="M154.7 37.3l1.8 1.8h-3.6z"/>
<path d="M165.4 37.3l1.7 1.8h-3.5z"/>
<path d="M247.1 35.6l1.8 1.7h-3.5z"/>
<path d="M257.8 35.6l1.8 1.7h-3.6z"/>
<path d="M174.2 39.1l1.8-1.8 1.8 1.8z"/>
<path d="M67.6 81.8h3.5l-1.8 1.8z" fill-rule="evenodd"/>
<path d="M60.5 83.6l1.7-1.8 1.8 1.8z" fill-rule="evenodd"/>
<path d="M69.3 113.8l1.8 1.8h-3.5z" fill-rule="evenodd"/>
<path d="M60.5 113.8h3.5l-1.8 1.8z" fill-rule="evenodd"/>
<path d="M236.5 35.7l1.2 1.8h-2.5z" fill-rule="evenodd"/>
<path d="M235.2 33.6h2.5l-1.2 1.8z" fill-rule="evenodd"/>
<path d="M69.3 176l1.8 1.8h-3.5z" fill-rule="evenodd"/>
<path d="M60.5 176h3.5l-1.8 1.8z" fill-rule="evenodd"/>
<path d="M225.8 35.7l1.3 1.8h-2.5z" fill-rule="evenodd"/>
<path d="M224.6 33.6h2.5l-1.3 1.8z" fill-rule="evenodd"/>
<path d="M67.6 147.6h3.5l-1.8 1.8z" fill-rule="evenodd"/>
<path d="M62.2 147.6l1.8 1.8h-3.5z" fill-rule="evenodd"/>
<circle cx="65.8" cy="85.3" r=".35"/>
<circle cx="65.8" cy="112" r=".35"/>
<circle cx="65.8" cy="174.2" r=".35"/>
<circle cx="65.8" cy="151.1" r=".35"/>
</g>
<g font-size="3.7">
<text x="55.1" y="97.2">CAN 1</text>
<text x="55.1" y="163">CAN 2</text>
</g>
<text font-size="3.3" x="5.3" y="6.3">Interface</text>
<g font-size="1.8">
<text x="144" y="126">Stanby max=14uA</text>
<text x="144" y="128">VIOmax=1mA</text>
<text x="144" y="130">VCCmax=70mA</text>
<text x="144" y="191.8">Stanby max=14uA</text>
<text x="144" y="193.8">VIOmax=1mA</text>
<text x="144" y="195.8">VCCmax=70mA</text>
</g>
<g font-size="1.6">
<text x="67.2" y="17.4">1</text>
<text x="90.2" y="17.4">20</text>
<text x="49.8" y="21.7">ACC</text>
<text x="51.4" y="18.1">B+</text>
<text x="67.2" y="21">2</text>
<text x="90.2" y="21">19</text>
<text x="108.5" y="18.1">B-</text>
<text x="67.2" y="24.5">3</text>
<text x="67.2" y="28.1">4</text>
<text x="90.2" y="28.1">17</text>
<text x="90.2" y="24.5">18</text>
<text x="67.2" y="31.6">5</text>
<text x="67.2" y="35.2">6</text>
<text x="90.2" y="35.2">15</text>
<text x="90.2" y="31.6">16</text>
<text x="154.3" y="34.3" transform="rotate(-90 154.3 34.3)">2</text>
<text x="165" y="34.3" transform="rotate(-90 165 34.3)">2</text>
<text x="175.7" y="34.3" transform="rotate(-90 175.7 34.3)">2</text>
<text x="225.4" y="30.8" transform="rotate(-90 225.4 30.8)">2</text>
<text x="236.1" y="30.8" transform="rotate(-90 236.1 30.8)">2</text>
<text x="246.8" y="32.5" transform="rotate(-90 246.8 32.5)">2</text>
<text x="257.5" y="32.5" transform="rotate(-90 257.5 32.5)">2EC20_UART_RX</text>
<text x="67.2" y="38.7">7</text>
<text x="90.2" y="38.7">14</text>
<text x="225.4" y="41.3" transform="rotate(-90 225.4 41.3)">1</text>
<text x="236.1" y="41.3" transform="rotate(-90 236.1 41.3)">1</text>
<text x="246.8" y="41.3" transform="rotate(-90 246.8 41.3)">1</text>
<text x="257.5" y="41.3" transform="rotate(-90 257.5 41.3)">1</text>
<text x="67.2" y="42.3">8</text>
<text x="67.2" y="45.8">9</text>
<text x="90.2" y="45.8">12</text>
<text x="90.2" y="42.3">13</text>
<text x="154.3" y="43.1" transform="rotate(-90 154.3 43.1)">1</text>
<text x="165" y="43.1" transform="rotate(-90 165 43.1)">1</text>
<text x="175.7" y="43.1" transform="rotate(-90 175.7 43.1)">1</text>
<text x="239.8" y="47.3" transform="rotate(-90 239.8 47.3)">SDV1005S180C020YPTF</text>
<text x="66.3" y="49.4">10</text>
<text x="90.2" y="49.4">11</text>
<text x="229.1" y="49.1" transform="rotate(-90 229.1 49.1)">SDV1005S180C020YPTF</text>
<text x="60.8" y="74">VSYS</text>
<text x="61.9" y="78.8" transform="rotate(-90 61.9 78.8)">2</text>
<text x="69" y="78.8" transform="rotate(-90 69 78.8)">1</text>
<text x="65.4" y="89.3" transform="rotate(-90 65.4 89.3)">3</text>
<text x="126.2" y="86.8">0R</text>
<text x="115.2" y="93.9">1</text>
<text x="125.7" y="93.9">4</text>
<text x="115.2" y="97.4">2</text>
<text x="125.7" y="97.4">3</text>
<text x="122.7" y="102.8">0R</text>
<text x="141.9" y="102.7">8</text>
<text x="141.9" y="106.3">7</text>
<text x="159.5" y="102.7">1</text>
<text x="159.5" y="106.3">2</text>
<text x="168.9" y="107">GND</text>
<text x="65.4" y="109" transform="rotate(-90 65.4 109)">3</text>
<text x="106.4" y="111.7" transform="rotate(-90 106.4 111.7)">60.4R%1</text>
<text x="109.9" y="111.7" transform="rotate(-90 109.9 111.7)">60.4R%1</text>
<text x="141.9" y="109.9">6</text>
<text x="141.9" y="113.4">5</text>
<text x="159.5" y="109.9">3</text>
<text x="159.5" y="113.4">4</text>
<text x="183.1" y="108.1">0R</text>
<text x="204.5" y="110.6">VSYS</text>
<text x="61.9" y="119.5" transform="rotate(-90 61.9 119.5)">2</text>
<text x="69" y="119.5" transform="rotate(-90 69 119.5)">1</text>
<text x="60.8" y="122.3">VSYS</text>
<text x="186.7" y="127.7">3.3K</text>
<text x="192" y="127.7">NC</text>
<text x="197.4" y="127.7">NC</text>
<text x="72.7" y="133">GND</text>
<text x="101.2" y="133">GND</text>
<text x="163.4" y="136.5">GND</text>
<text x="204.5" y="133.7">+3V3_MEM</text>
<text x="60.8" y="139.7">VSYS</text>
<text x="61.9" y="144.5" transform="rotate(-90 61.9 144.5)">2</text>
<text x="69" y="144.5" transform="rotate(-90 69 144.5)">1</text>
<text x="65.4" y="155.1" transform="rotate(-90 65.4 155.1)">3</text>
<text x="124.5" y="154.3">0R</text>
<text x="115.2" y="159.6">1</text>
<text x="125.7" y="159.6">4</text>
<text x="115.2" y="163.2">2</text>
<text x="125.7" y="163.2">3</text>
<text x="65.4" y="171.2" transform="rotate(-90 65.4 171.2)">3</text>
<text x="122.7" y="170.3">0R</text>
<text x="141.9" y="168.5">8</text>
<text x="141.9" y="172.1">7</text>
<text x="159.5" y="168.5">1</text>
<text x="159.5" y="172.1">2</text>
<text x="168.9" y="172.8">GND</text>
<text x="106.4" y="177.4" transform="rotate(-90 106.4 177.4)">60.4R%1</text>
<text x="109.9" y="177.4" transform="rotate(-90 109.9 177.4)">60.4R%1</text>
<text x="141.9" y="175.6">6</text>
<text x="141.9" y="179.2">5</text>
<text x="159.5" y="175.6">3</text>
<text x="159.5" y="179.2">4</text>
<text x="184.9" y="175.7">0R</text>
<text x="204.5" y="176.4">VSYS</text>
<text x="60.8" y="184.6">VSYS</text>
<text x="61.9" y="181.7" transform="rotate(-90 61.9 181.7)">2</text>
<text x="69" y="181.7" transform="rotate(-90 69 181.7)">1</text>
<text x="186.7" y="193.4">3.3K</text>
<text x="192" y="193.4">NC</text>
<text x="197.4" y="193.4">NC</text>
<text x="228.1" y="195.1">Title</text>
<text x="235.2" y="196.8">JDT_E9633_V1.1</text>
<text x="72.7" y="198.8">GND</text>
<text x="101.2" y="198.8">GND</text>
<text x="163.4" y="202.3">GND</text>
<text x="204.5" y="199.5">+3V3_MEM</text>
<text x="228.1" y="200.4">Size</text>
<text x="229.9" y="202.2">A3</text>
<text x="235.2" y="200.4">Document Number</text>
<text x="235.2" y="202.2">Interface/CAN</text>
<text x="286.8" y="200.4">Rev</text>
<text x="288.1" y="202.3">1.0</text>
<text x="228.1" y="205.7">Date:</text>
<text x="237.4" y="205.7">Monday, April 09, 2018</text>
<text x="263.7" y="205.7">Sheet</text>
<text x="272.6" y="205.7">3</text>
<text x="277.9" y="205.7">of</text>
<text x="283.3" y="205.7">10</text>
</g>
<g font-size="1.6" fill="#000080">
<text x="174.3" y="15.3">TP44</text>
<text x="42.7" y="28.1">TP28</text>
<text x="42.7" y="24.5">TP25</text>
<text x="112" y="28.1">TP27</text>
<text x="112" y="24.5">TP26</text>
<text x="158" y="33.8" transform="rotate(-90 158 33.8)">T2</text>
<text x="168.6" y="35.6" transform="rotate(-90 168.6 35.6)">T3</text>
<text x="177.5" y="34.7" transform="rotate(-90 177.5 34.7)">T14</text>
<text x="179.3" y="34.8" transform="rotate(-90 179.3 34.8)">ESD9B5VL</text>
<text x="159.7" y="36.6" transform="rotate(-90 159.7 36.6)">SDV1005S180C020YPTF</text>
<text x="170.4" y="36.6" transform="rotate(-90 170.4 36.6)">SDV1005S180C020YPTF</text>
<text x="227.5" y="42.5" transform="rotate(-90 227.5 42.5)">ESD19</text>
<text x="238.1" y="42.5" transform="rotate(-90 238.1 42.5)">ESD18</text>
<text x="248.6" y="42.7" transform="rotate(-90 248.6 42.7)">T8</text>
<text x="250.4" y="43.7" transform="rotate(-90 250.4 43.7)">SDV1005S180C020YPTF</text>
<text x="259.3" y="42.7" transform="rotate(-90 259.3 42.7)">T9</text>
<text x="261.1" y="45.5" transform="rotate(-90 261.1 45.5)">SDV1005S180C020YPTF</text>
<text x="49.8" y="59.4">TP63TP64TP65</text>
<text x="72.9" y="54.8">J1</text>
<text x="72.9" y="56.5">CON20_3D0</text>
<text x="94.2" y="59.4">TP66TP67TP68</text>
<text x="69.3" y="79.7">D12</text>
<text x="69.3" y="81.4">PESD1CAN</text>
<text x="117.4" y="86.8">R3</text>
<text x="118.8" y="93.3">L1</text>
<text x="92.5" y="97.4">NC/ACT45B-510-2P</text>
<text x="117.4" y="102.8">R4</text>
<text x="71.1" y="113.4">D11</text>
<text x="177.8" y="108.1">R7</text>
<text x="71.1" y="115.2">PESD1CAN</text>
<text x="76.5" y="117">C2</text>
<text x="83.6" y="117">C3</text>
<text x="106.4" y="115.9" transform="rotate(-90 106.4 115.9)">R5</text>
<text x="109.9" y="115.9" transform="rotate(-90 109.9 115.9)">R6</text>
<text x="145.8" y="118.8">U1</text>
<text x="76.5" y="120.5">100pF</text>
<text x="83.6" y="120.5">100pF</text>
<text x="104.9" y="120.5">C7</text>
<text x="104.9" y="124.1">47nF</text>
<text x="145.8" y="120.5">TJA1042T/3</text>
<text x="167.1" y="124.1">0.1uF</text>
<text x="167.3" y="121.8">C5</text>
<text x="174.1" y="121.4">C6</text>
<text x="174.3" y="124.1">4.7uF</text>
<text x="186.7" y="125.9">R9</text>
<text x="192" y="125.9">R10</text>
<text x="197.4" y="125.9">R11</text>
<text x="69.3" y="145.4">D13</text>
<text x="69.3" y="147.2">PESD1CAN</text>
<text x="117.4" y="152.5">R12</text>
<text x="92.5" y="161.4">NC/ACT45B-510-2P</text>
<text x="94.2" y="159.7">L2</text>
<text x="147.6" y="159.7">U2</text>
<text x="115.6" y="168.6">R13</text>
<text x="71.1" y="175.7">D14</text>
<text x="71.1" y="177.4">PESD1CAN</text>
<text x="179.6" y="175.7">R16</text>
<text x="79.3" y="184.6">C8</text>
<text x="86.4" y="184.6">C9</text>
<text x="106.4" y="182.6" transform="rotate(-90 106.4 182.6)">R14</text>
<text x="109.9" y="182.6" transform="rotate(-90 109.9 182.6)">R15</text>
<text x="78.2" y="186.3">100pF</text>
<text x="85.4" y="186.3">100pF</text>
<text x="104.9" y="186.3">C12</text>
<text x="104.9" y="189.9">47nF</text>
<text x="145.8" y="186.3">TJA1042T/3</text>
<text x="167.1" y="189.9">0.1uF</text>
<text x="167.3" y="187.6">C11</text>
<text x="174.1" y="187.2">C13</text>
<text x="174.3" y="189.9">4.7uF</text>
<text x="186.7" y="191.7">R18</text>
<text x="192" y="191.7">R19</text>
<text x="197.4" y="191.7">R20</text>
</g>
<g font-size="1.6" fill="#008000">
<text x="177.8" y="17.4">TP30</text>
<text x="48" y="24.5">TP30</text>
<text x="48" y="28.1">TP30</text>
<text x="112" y="29.9">TP30</text>
<text x="112" y="26.3">TP30</text>
<text x="181.1" y="34.7" transform="rotate(-90 181.1 34.7)">L0402</text>
<text x="161.5" y="36.4" transform="rotate(-90 161.5 36.4)">L0402</text>
<text x="172.2" y="36.4" transform="rotate(-90 172.2 36.4)">L0402</text>
<text x="230.9" y="41.8" transform="rotate(-90 230.9 41.8)">L0402</text>
<text x="241.5" y="41.8" transform="rotate(-90 241.5 41.8)">L0402</text>
<text x="252.2" y="43.6" transform="rotate(-90 252.2 43.6)">L0402</text>
<text x="262.9" y="43.6" transform="rotate(-90 262.9 43.6)">L0402</text>
<text x="72.9" y="58.3">A30302R_20P_90B</text>
<text x="49.8" y="61.7">TP30TP30TP30</text>
<text x="94.2" y="61.7">TP30TP30TP30</text>
<text x="124.5" y="90.3">R0402</text>
<text x="92.5" y="99.2">DLW21SN900HQ2B</text>
<text x="122.7" y="106.3">R0402</text>
<text x="108.2" y="111.5" transform="rotate(-90 108.2 111.5)">R0402</text>
<text x="111.7" y="111.5" transform="rotate(-90 111.7 111.5)">R0402</text>
<text x="183.1" y="111.7">R0402</text>
<text x="76.5" y="122.3">C0402</text>
<text x="83.6" y="122.3">C0402</text>
<text x="104.9" y="125.9">C0402</text>
<text x="145.8" y="122.3">SOP8</text>
<text x="167.1" y="125.9">C0402</text>
<text x="174.3" y="125.9">C0603</text>
<text x="186.4" y="135.5" transform="rotate(-90 186.4 135.5)">R0402</text>
<text x="191.7" y="135.5" transform="rotate(-90 191.7 135.5)">R0402</text>
<text x="197.1" y="135.5" transform="rotate(-90 197.1 135.5)">R0402</text>
<text x="124.5" y="156.1">R0402</text>
<text x="92.5" y="163.2">DLW21SN900HQ2B</text>
<text x="122.7" y="172.1">R0402</text>
<text x="108.2" y="177.3" transform="rotate(-90 108.2 177.3)">R0402</text>
<text x="111.7" y="177.3" transform="rotate(-90 111.7 177.3)">R0402</text>
<text x="184.9" y="177.4">R0402</text>
<text x="78.2" y="188.1">C0402</text>
<text x="85.4" y="188.1">C0402</text>
<text x="104.9" y="191.7">C0402</text>
<text x="145.8" y="188.1">SOP8</text>
<text x="167.1" y="191.7">C0402</text>
<text x="174.3" y="191.7">C0603</text>
<text x="186.7" y="195.2">R0402 R0402 R0402</text>
</g>
<g font-size="1.6" fill="#004080">
<text x="70.2" y="18.5">1</text>
<text x="70.2" y="22.1">2</text>
<text x="86.2" y="22.1">19</text>
<text x="86.2" y="18.5">20</text>
<text x="70.2" y="25.6">3</text>
<text x="70.2" y="29.2">4</text>
<text x="86.2" y="29.2">17</text>
<text x="86.2" y="25.6">18</text>
<text x="70.2" y="32.7">5</text>
<text x="86.2" y="32.7">16</text>
<text x="70.2" y="36.3">6</text>
<text x="70.2" y="39.8">7</text>
<text x="86.2" y="39.8">14</text>
<text x="86.2" y="36.3">15</text>
<text x="70.2" y="43.4">8</text>
<text x="70.2" y="46.9">9</text>
<text x="86.2" y="46.9">12</text>
<text x="86.2" y="43.4">13</text>
<text x="70.2" y="50.5">10</text>
<text x="86.2" y="50.5">11</text>
<text x="144.9" y="103.8">STB</text>
<text x="144.9" y="107.4">CANH</text>
<text x="153.8" y="107.4">GND</text>
<text x="154.2" y="103.8">TXD</text>
<text x="144.9" y="111">CANL</text>
<text x="154" y="111">VCC</text>
<text x="144.9" y="114.5">VIO</text>
<text x="154" y="114.5">RXD</text>
<text x="144.9" y="169.6">STB</text>
<text x="144.9" y="173.2">CANH</text>
<text x="153.8" y="173.2">GND</text>
<text x="154.2" y="169.6">TXD</text>
<text x="144.9" y="176.7">CANL</text>
<text x="154" y="176.7">VCC</text>
<text x="144.9" y="180.3">VIO</text>
<text x="154" y="180.3">RXD</text>
</g>
<g font-size="1.6" fill="#f00">
<text x="110.2" y="22.4">MCU_BOOT</text>
<text x="124.6" y="22.4">[7]</text>
<text x="20.8" y="29.1">[10]</text>
<text x="22.6" y="25.6">[10]</text>
<text x="29" y="29.1">IN2_ALARM</text>
<text x="30.8" y="25.6">DIG-OUT1</text>
<text x="53.7" y="24.5">DIG-OUT1</text>
<text x="53.7" y="27.9">IN2_ALARM</text>
<text x="98.2" y="28.1">IN3</text>
<text x="98.2" y="24.5">DIG-OUT2</text>
<text x="123.4" y="25.6">DIG-OUT2</text>
<text x="123.4" y="29.1">IN3</text>
<text x="131.4" y="29.1">[10]</text>
<text x="136.6" y="25.6">[10]</text>
<text x="175.5" y="28.1" transform="rotate(-90 175.5 28.1)">MCU_BOOT</text>
<text x="225.5" y="28.1" transform="rotate(-90 225.5 28.1)">RS485-A</text>
<text x="236.1" y="28.1" transform="rotate(-90 236.1 28.1)">RS485-B</text>
<text x="33.3" y="32.7">[10]</text>
<text x="41.4" y="32.7">AN_IN1</text>
<text x="53.7" y="35.2">CAN1H</text>
<text x="96.4" y="35.2">CAN1L</text>
<text x="108.5" y="32.4">AN_IN2</text>
<text x="119.7" y="32.4">[10]</text>
<text x="154.1" y="31.6" transform="rotate(-90 154.1 31.6)">MCU_DBG_TX</text>
<text x="164.8" y="31.6" transform="rotate(-90 164.8 31.6)">MCU_DBG_RX</text>
<text x="246.6" y="30.4" transform="rotate(-90 246.6 30.4)">EC20_UART_TX</text>
<text x="53.7" y="38.8">CAN2H</text>
<text x="96.4" y="38.8">CAN2L</text>
<text x="28.8" y="46.9">[7]</text>
<text x="34.1" y="43.4">[7]</text>
<text x="36.1" y="46.9">MCU_DBG_RX</text>
<text x="41.4" y="43.4">RS485-A</text>
<text x="108.8" y="46.8">MCU_DBG_TX</text>
<text x="108.8" y="43.2">RS485-B</text>
<text x="120.7" y="43.2">[7]</text>
<text x="125" y="46.8">[7]</text>
<text x="27" y="50.5">[7]</text>
<text x="34.3" y="50.5">EC20_UART_RX</text>
<text x="108.8" y="50.3">EC20_UART_TX</text>
<text x="126.2" y="50.3">[7]</text>
<text x="51.9" y="88.5">CAN1H</text>
<text x="205.4" y="89.4">CAN1_STB</text>
<text x="219.1" y="89.4">[7]</text>
<text x="51.9" y="104.5">CAN1L</text>
<text x="205" y="103.7">CAN1_TXD</text>
<text x="218.7" y="103.7">[7]</text>
<text x="204.8" y="114.2">CAN1_RXD</text>
<text x="218.9" y="114.2">[7]</text>
<text x="48.4" y="154.3">CAN2H</text>
<text x="205.4" y="155.2">CAN2_STB</text>
<text x="219.1" y="155.2">[7]</text>
<text x="48.4" y="170.3">CAN2L</text>
<text x="205" y="169.4">CAN2_TXD</text>
<text x="218.7" y="169.4">[7]</text>
<text x="204.8" y="179.9">CAN2_RXD</text>
<text x="218.9" y="179.9">[7]</text>
</g>
<g font-size="1.6" fill="#00f">
<text x="67" y="74">GND</text>
<text x="67" y="124.1">GND</text>
<text x="67" y="139.7">GND</text>
<text x="67" y="186.3">GND</text>
</g>
<g font-size="1.3">
<text x="30.8" y="1.4">5</text>
<text x="88.9" y="1.4">4</text>
<text x="146.9" y="1.4">3</text>
<text x="205" y="1.4">2</text>
<text x="263" y="1.4">1</text>
<text x=".4" y="28.5">D</text>
<text x="292.5" y="28.5">D</text>
<text x=".4" y="79.5">C</text>
<text x="292.5" y="79.5">C</text>
<text x=".4" y="130.6">B</text>
<text x="292.5" y="130.6">B</text>
<text x=".4" y="181.7">A</text>
<text x="292.5" y="181.7">A</text>
<text x="30.8" y="207.4">5</text>
<text x="88.9" y="207.4">4</text>
<text x="146.9" y="207.4">3</text>
<text x="205" y="207.4">2</text>
<text x="263" y="207.4">1</text>
</g>
</svg>
